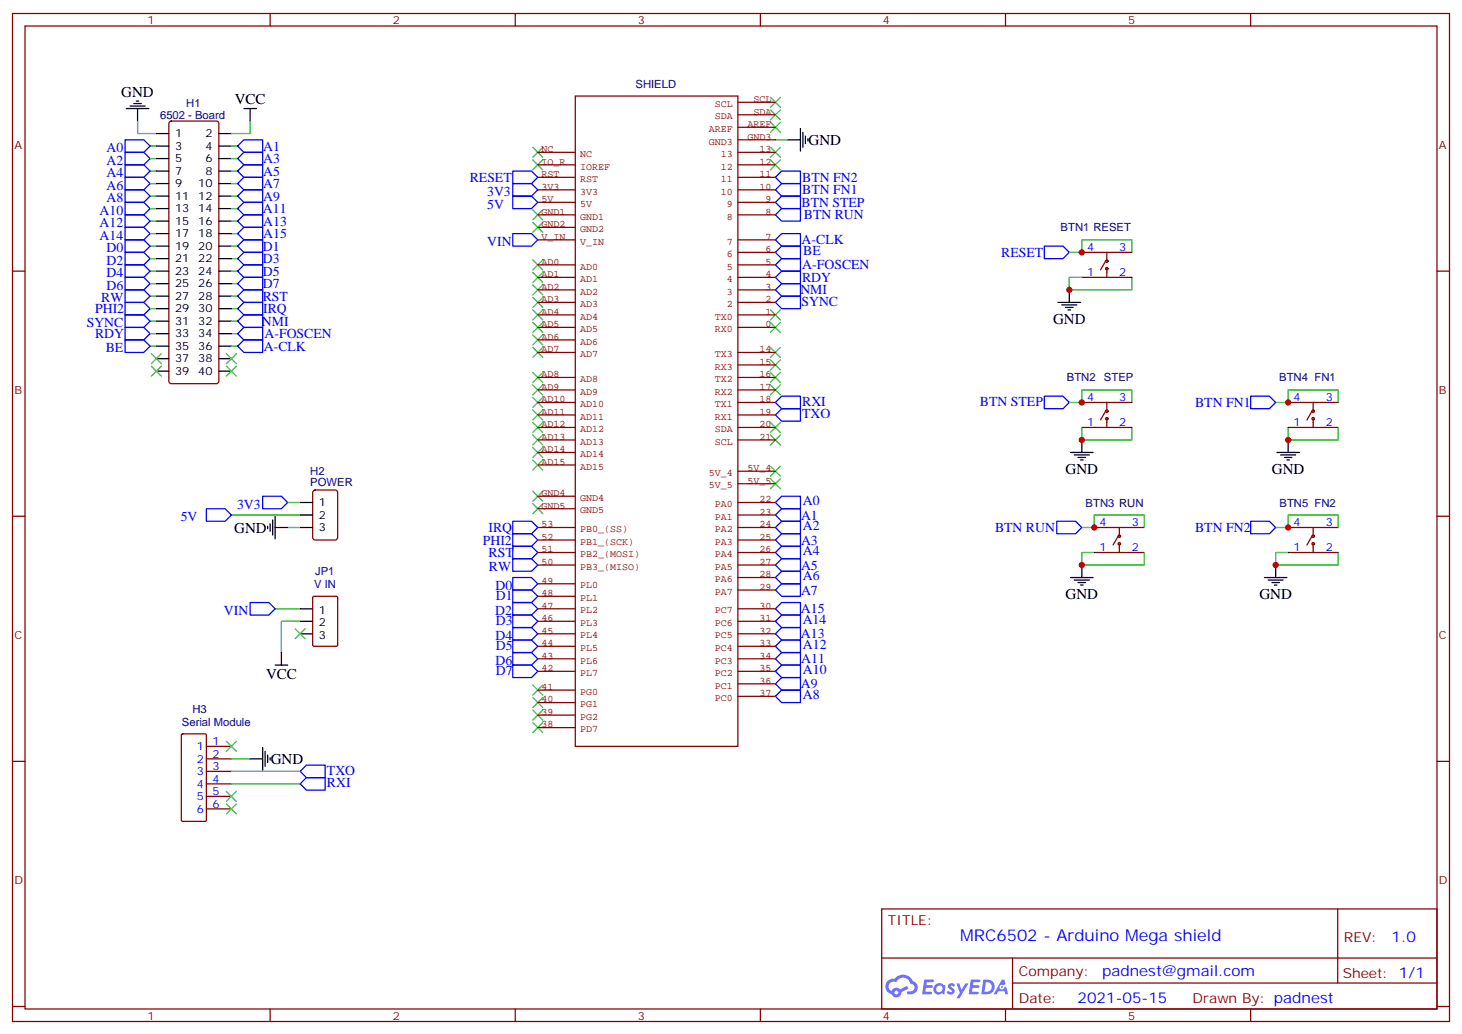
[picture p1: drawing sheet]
<svg xmlns="http://www.w3.org/2000/svg" width="412mm" height="292mm" viewBox="0 0 412 292" stroke-linecap="round" stroke-linejoin="round" font-family="sans-serif">
<g fill="none" stroke="#870000" stroke-width=".35">
<path d="M3.5 3.8h405.4v284.3h-405.4zM7.1 7.3h398.2v277.3h-398.2zM76.2 3.8v3.5M145.3 3.8v3.5M214.5 3.8v3.5M283.6 3.8v3.5M352.8 3.8v3.5M3.5 76.5h3.6M405.3 76.5h3.6M3.5 145.6h3.6M405.3 145.6h3.6M3.5 214.8h3.6"/>
<path d="M405.3 214.8h3.6M248.7 256.4h156.6v28.2h-156.6zM377.3 256.4v20.9M248.7 270.2h156.5M285.6 277.3h119.6M285.6 270.2v14.2M3.5 283.9h3.6M76.2 284.6v3.5M145.3 284.6v3.5M214.5 284.6v3.5M283.6 284.6v3.5M352.8 284.6v3.5"/>
<path d="M405.3 283.9h3.6"/>
</g>
<g fill="#5487ff">
<path d="M267.7 277.6a1.22 1.22 0 0 1 1.7 .2l-.4 .6a.47 .47 0 0 0-.3-.4 .47 .47 0 0 0-.5 .2v.1a1.23 1.23 0 0 1 .8 2 1.44 1.44 0 0 1-2-.3l.5-.6 .7 .5a.29 .29 0 0 0 .3-.3 .29 .29 0 0 0-.2-.3 1.04 1.04 0 0 1-.6-1.7z"/>
<path d="M260.7 276.3h2.4l.3 .2-.2 .5-1.8 .1-.1 .8h1.5l.3 .4-.3 .4h-1.6l-.2 1.1h1.7l.2 .3-.2 .3-2.6 .1z"/>
<path d="M273.8 276.3h2.4l.3 .2-.1 .5-1.8 .1-.2 .8h1.6l.3 .4-.4 .4h-1.6l-.1 1.1h1.7l.2 .3-.2 .3-2.6 .1z"/>
<path d="M282.6 276.3h.7l.3 1.3-.6 .3a.69 .69 0 0 0-1 .3 .69 .69 0 0 0 .4 .9 .69 .69 0 0 0 .9-.6l.5-.2 .6 2.2h-.8l-.2-.9h-1.8l-.5 .9h-.8z"/>
<path d="M269.8 277.4h.8l.6 1.8 1.1-1.8h.9l-2.6 4.2h-.8l.9-1.5z"/>
<path d="M277.4 276.3l-.6 4.2h1.3a2.11 2.11 0 0 0 2.5-2.1 2.11 2.11 0 0 0-2.5-2.1zM278.1 277.1a1.39 1.39 0 0 1 1.7 1.4 1.39 1.39 0 0 1-1.8 1.3h-.3z"/>
<path d="M263.7 277.9a1.54 1.54 0 0 0-.1 2.2 1.54 1.54 0 0 0 2.2 .1l.6 .3 .3-2.3-.2-.3h-.4a1.49 1.49 0 0 0-2.4 0zM264 278.9a.94 .94 0 0 1 1.8 0 .94 .94 0 0 1-1.8 0z"/>
<path d="M250.4 276.7a2.18 2.18 0 0 0 1.1 3.7 1.44 1.44 0 0 0 1.6 .9 1.44 1.44 0 0 0 1.2-1.4l2-1.1-.5-.7-1.9 1a1.47 1.47 0 0 0-2.4 .4 1.39 1.39 0 0 1-.7-1.9 1.39 1.39 0 0 1 2-.5 2.12 2.12 0 0 1 2.2-1.3 2.12 2.12 0 0 1 1.9 1.7 1.14 1.14 0 0 1 1.1 1.4 1.14 1.14 0 0 1-1.7 .7 .43 .43 0 0 0-.5 .4 .43 .43 0 0 0 .4 .5 1.98 1.98 0 0 0 2.5-1.2 1.98 1.98 0 0 0-1.2-2.6 3.1 3.1 0 0 0-5.3-.6l-.9 .1zM252.3 280a.55 .55 0 0 1 1.1 0 .55 .55 0 0 1-1.1 0z"/>
<circle cx="282.6" cy="278.4" r=".26"/>
</g>
<g fill="none" stroke="#000" stroke-width=".35">
<path d="M35.6 30.6h6.4M36.7 29.9h4.2M37.7 29.2h2.2M38.5 28.5h.7M38.8 30.6v3.5M44.1 37.7h3.5M61.7 37.7h3.6M68.8 30.6h3.5M70.6 30.6v3.5M222.2 39.4h3.6M225.8 36.3v6.3M226.5 37.3v4.3"/>
<path d="M227.2 38.4v2.1M227.9 39.1v.7M44.1 41.2h3.5M44.1 44.7h3.5M44.1 48.3h3.5M44.1 51.8h3.5M44.1 55.3h3.5M44.1 58.8h3.5M61.7 41.2h3.6M61.7 44.7h3.6M61.7 48.3h3.6M61.7 51.8h3.6"/>
<path d="M61.7 55.3h3.6M61.7 58.8h3.6M44.1 62.4h3.5M44.1 65.9h3.5M44.1 69.4h3.5M44.1 73h3.5M44.1 76.5h3.5M61.7 62.4h3.6M61.7 65.9h3.6M61.7 69.4h3.6M61.7 73h3.6M61.7 76.5h3.6"/>
<path d="M44.1 80h3.5M44.1 83.5h3.5M44.1 87.1h3.5M44.1 90.6h3.5M44.1 94.1h3.5M44.1 97.6h3.5M61.7 80h3.6M61.7 83.5h3.6M61.7 87.1h3.6M61.7 90.6h3.6M61.7 94.1h3.6M61.7 97.6h3.6"/>
<path d="M298.4 85.3h6.4M299.5 86h4.2M300.6 86.7h2.1M301.3 87.4h.7M301.6 81.8v3.5M44.1 101.2h3.5M44.1 104.7h3.5M61.7 101.2h3.6M61.7 104.7h3.6M302 127.6h6.3M303 128.3h4.3M304.1 129h2.1"/>
<path d="M304.8 129.8h.7M305.2 124.1v3.5M360.2 127.6h6.3M361.2 128.3h4.3M362.3 129h2.1M363 129.8h.7M363.4 124.1v3.5M75.5 148.4v.8M76.2 147.7v2.2M76.9 146.7v4.2M77.6 148.8h3.5M77.6 145.6v6.4"/>
<path d="M84.7 141.7h3.5M84.7 145.3h3.5M84.7 148.8h3.5M305.2 159.4v3.5M359.8 159.4v3.5M84.7 171.7h3.5M84.7 178.8h3.5M84.7 175.3h3.5M302 162.9h6.3M303 163.6h4.3M304.1 164.3h2.1M304.8 165h.7"/>
<path d="M356.7 162.9h6.3M357.7 163.6h4.2M358.8 164.3h2.1M359.5 165h.7M77.6 187.6h3.5M79.4 184.1v3.5M70.6 214.1h3.5M74.1 210.9v6.3M74.8 211.9v4.3M75.5 213v2.1M76.2 213.7v.7"/>
</g>
<g fill="none" stroke="#870000" stroke-width=".35">
<path d="M47.9 34.4l.4-.3h12.7l.5 .3 .2 .5v72.6l-.2 .5-.5 .2h-12.7l-.5-.2-.2-.5v-72.6zM305.2 71.2h14.1M305.2 78.2h14.1M311.9 73.7l-1.5 2.4M312.2 71.2v2.5M312.2 75.8v2.4M305.2 113.5h14.1M311.9 116l-1.5 2.5M312.2 113.5v2.5M312.2 118.1v2.5M363.4 113.5h14.1M370.1 116l-1.4 2.5"/>
<path d="M370.4 113.5v2.5M370.4 118.1v2.5M88.4 138.4l.5-.2h5.6l.7 .4v13l-.4 .7h-5.9l-.7-.4v-13zM305.2 120.6h14.1M363.4 120.6h14.1M308.7 148.8h14.1M308.7 155.9h14.1M315.4 151.3l-1.4 2.4M315.7 148.8v2.5M315.7 153.4v2.5M363.4 148.8h14.1M363.4 155.9h14.1"/>
<path d="M370.1 151.3l-1.4 2.4M370.4 148.8v2.5M370.4 153.4v2.5M88.2 168.9v12.7M88.9 168.2h5.6M95.2 168.9v12.7M88.9 182.3h5.6M51.2 207.2l.3-.2h6.4l.3 .2v24.2l-.3 .3h-6.4l-.3-.3zM58.2 210.5h7.1M58.2 214.1h7.1M58.2 217.6h7.1M58.2 221.1h7.1"/>
<path d="M58.2 224.6h7.1M58.2 228.2h7.1"/>
<circle cx="312.2" cy="75.8" r=".35"/>
<circle cx="312.2" cy="73.7" r=".35"/>
<circle cx="312.2" cy="116" r=".35"/>
<circle cx="312.2" cy="118.1" r=".35"/>
<circle cx="370.4" cy="118.1" r=".35"/>
<circle cx="370.4" cy="116" r=".35"/>
<circle cx="315.7" cy="153.4" r=".35"/>
<circle cx="315.7" cy="151.3" r=".35"/>
<circle cx="370.4" cy="151.3" r=".35"/>
<circle cx="370.4" cy="153.4" r=".35"/>
</g>
<path d="M88.9 168.2l-.6 .1-.1 .6M94.5 168.2l.7 .1v.6M88.2 181.6l.1 .6 .6 .1M95.2 181.6v.6l-.7 .1" fill="none" stroke="#800000" stroke-width=".35"/>
<g fill="none" stroke="#008700" stroke-width=".35">
<path d="M38.8 34.1v3.6h5.3M70.6 34.1v3.6h-5.3M218.7 39.4h3.5M42.3 58.8h1.8M42.3 55.3h1.8M42.3 51.8h1.8M42.3 48.3h1.8M42.3 44.7h1.8M42.3 41.2h1.8M65.3 58.8h1.7M65.3 55.3h1.7M65.3 51.8h1.7"/>
<path d="M65.3 48.3h1.7M65.3 44.7h1.7M65.3 41.2h1.7M42.3 76.5h1.8M42.3 73h1.8M42.3 69.4h1.8M42.3 65.9h1.8M42.3 62.4h1.8M65.3 76.5h1.7M65.3 73h1.7M65.3 69.4h1.7M65.3 65.9h1.7"/>
<path d="M65.3 62.4h1.7M301.6 71.2h3.6v-3.5h14.1v3.5M305.2 78.2h-3.6v3.6h17.7v-3.6M42.3 97.6h1.8M42.3 94.1h1.8M42.3 90.6h1.8M42.3 87.1h1.8M42.3 83.5h1.8M42.3 80h1.8M65.3 97.6h1.7M65.3 94.1h1.7M65.3 90.6h1.7"/>
<path d="M65.3 87.1h1.7M65.3 83.5h1.7M65.3 80h1.7M301.6 113.5h3.6v-3.5h14.1v3.5M359.8 113.5h3.6v-3.5h14.1v3.5M305.2 120.6v3.5h14.1v-3.5M363.4 120.6v3.5h14.1v-3.5M65.3 145.3h19.4M81.1 148.8h3.6M81.1 141.7h3.6M305.2 148.8h3.5v-3.5h14.1v3.5M308.7 155.9h-3.5v3.5h17.6v-3.5"/>
<path d="M359.8 148.8h3.6v-3.5h14.1v3.5M363.4 155.9h-3.6v3.5h17.7v-3.5M77.6 171.7h7.1M84.7 175.3h-5.3v8.8M65.3 214.1h5.3M65.3 217.6h19.4M65.3 221.1h19.4"/>
</g>
<g fill="none" stroke="#3c3" stroke-width=".35">
<path d="M217.3 34.5l2.8 2.8M217.3 31l2.8 2.8M217.3 27.4l2.8 2.9M220.1 27.4l-2.8 2.9M220.1 31l-2.8 2.8M220.1 34.5l-2.8 2.8M150.3 41.6l2.8 2.8M150.3 45.1l2.8 2.8M150.3 59.2l2.8 2.8M153.1 41.6l-2.8 2.8M153.1 45.1l-2.8 2.8M153.1 59.2l-2.8 2.8"/>
<path d="M217.3 45.1l2.8 2.8M217.3 41.6l2.8 2.8M220.1 41.6l-2.8 2.8M220.1 45.1l-2.8 2.8M150.3 73.3l2.8 2.8M150.3 76.8l2.8 2.9M150.3 62.7l2.8 2.8M153.1 73.3l-2.8 2.8M153.1 76.8l-2.8 2.9M153.1 62.7l-2.8 2.8M42.7 99.8l2.8 2.8M45.5 99.8l-2.8 2.8"/>
<path d="M63.9 99.8l2.8 2.8M66.7 99.8l-2.8 2.8M150.3 80.4l2.8 2.8M150.3 83.9l2.8 2.8M150.3 87.4l2.8 2.8M150.3 90.9l2.8 2.9M150.3 94.5l2.8 2.8M150.3 98l2.8 2.8M153.1 80.4l-2.8 2.8M153.1 83.9l-2.8 2.8M153.1 87.4l-2.8 2.8M153.1 90.9l-2.8 2.9"/>
<path d="M153.1 94.5l-2.8 2.8M153.1 98l-2.8 2.8M217.3 87.4l2.8 2.8M217.3 90.9l2.8 2.9M217.3 98l2.8 2.8M220.1 87.4l-2.8 2.8M220.1 90.9l-2.8 2.9M220.1 98l-2.8 2.8M42.7 103.3l2.8 2.8M45.5 103.3l-2.8 2.8M63.9 103.3l2.8 2.8M66.7 103.3l-2.8 2.8"/>
<path d="M150.3 105.1l2.8 2.8M150.3 108.6l2.8 2.8M150.3 112.1l2.8 2.8M150.3 115.6l2.8 2.9M150.3 119.2l2.8 2.8M153.1 105.1l-2.8 2.8M153.1 108.6l-2.8 2.8M153.1 112.1l-2.8 2.8M153.1 115.6l-2.8 2.9M153.1 119.2l-2.8 2.8M217.3 101.5l2.8 2.9M217.3 105.1l2.8 2.8"/>
<path d="M217.3 108.6l2.8 2.8M217.3 119.2l2.8 2.8M220.1 101.5l-2.8 2.9M220.1 105.1l-2.8 2.8M220.1 108.6l-2.8 2.8M220.1 119.2l-2.8 2.8M150.3 138.6l2.8 2.8M150.3 122.7l2.8 2.8M150.3 126.2l2.8 2.8M150.3 129.8l2.8 2.8M153.1 138.6l-2.8 2.8M153.1 122.7l-2.8 2.8"/>
<path d="M153.1 126.2l-2.8 2.8M153.1 129.8l-2.8 2.8M217.3 135l2.8 2.9M217.3 131.5l2.8 2.8M217.3 122.7l2.8 2.8M220.1 135l-2.8 2.9M220.1 131.5l-2.8 2.8M220.1 122.7l-2.8 2.8M150.3 142.1l2.8 2.8M153.1 142.1l-2.8 2.8M83.3 177.4l2.8 2.8M86.1 177.4l-2.8 2.8"/>
<path d="M150.3 196.8l2.8 2.8M150.3 193.3l2.8 2.8M153.1 196.8l-2.8 2.8M153.1 193.3l-2.8 2.8M63.9 209.1l2.8 2.8M66.7 209.1l-2.8 2.8M150.3 203.8l2.8 2.9M150.3 200.3l2.8 2.8M153.1 203.8l-2.8 2.9M153.1 200.3l-2.8 2.8M63.9 226.8l2.8 2.8M63.9 223.2l2.8 2.9"/>
<path d="M66.7 226.8l-2.8 2.8M66.7 223.2l-2.8 2.9"/>
</g>
<g fill="none" stroke="#00f" stroke-width=".35">
<path d="M35.3 39.4h5.3l1.7 1.8-1.7 1.8h-5.3zM35.3 57.1h5.3l1.7 1.7-1.7 1.8h-5.3zM35.3 53.6h5.3l1.7 1.7-1.7 1.8h-5.3zM35.3 50h5.3l1.7 1.8-1.7 1.8h-5.3zM35.3 46.5h5.3l1.7 1.8-1.7 1.7h-5.3zM35.3 43h5.3l1.7 1.7-1.7 1.8h-5.3zM67 58.8l1.8-1.7h5.3v3.5h-5.3zM67 55.3l1.8-1.7h5.3v3.5h-5.3zM67 51.8l1.8-1.8h5.3v3.6h-5.3zM67 48.3l1.8-1.8h5.3v3.5h-5.3zM67 44.7l1.8-1.7h5.3v3.5h-5.3zM67 41.2l1.8-1.8h5.3v3.6h-5.3z"/>
<path d="M144.6 48.3h5.3l1.8 1.7-1.8 1.8h-5.3zM144.6 51.8h5.3l1.8 1.8-1.8 1.7h-5.3zM144.6 55.3h5.3l1.8 1.8-1.8 1.7h-5.3zM218.7 53.6l1.8-1.8h5.3v3.5h-5.3zM218.7 57.1l1.8-1.8h5.3v3.5h-5.3zM220.5 48.3h5.3v3.5h-5.3l-1.8-1.8zM35.3 78.2h5.3l1.7 1.8-1.7 1.8h-5.3zM35.3 74.7h5.3l1.7 1.8-1.7 1.7h-5.3zM35.3 71.2h5.3l1.7 1.8-1.7 1.7h-5.3zM35.3 67.7h5.3l1.7 1.7-1.7 1.8h-5.3zM35.3 64.1h5.3l1.7 1.8-1.7 1.8h-5.3zM35.3 60.6h5.3l1.7 1.8-1.7 1.7h-5.3z"/>
<path d="M67 76.5l1.8-1.8h5.3v3.5h-5.3zM67 73l1.8-1.8h5.3v3.5h-5.3zM67 69.4l1.8-1.7h5.3v3.5h-5.3zM67 65.9l1.8-1.8h5.3v3.6h-5.3zM67 62.4l1.8-1.8h5.3v3.5h-5.3zM144.6 65.9h5.3l1.8 1.8-1.8 1.7h-5.3zM218.7 67.7l1.8-1.8h5.3v3.5h-5.3zM218.7 71.2l1.8-1.8h5.3v3.6h-5.3zM218.7 74.7l1.8-1.7h5.3v3.5h-5.3zM218.7 78.2l1.8-1.7h5.3v3.5h-5.3zM218.7 60.6l1.8-1.8h5.3v3.6h-5.3zM294.6 69.4h5.3l1.7 1.8-1.7 1.8h-5.3z"/>
<path d="M35.3 95.9h5.3l1.7 1.7-1.7 1.8h-5.3zM35.3 92.4h5.3l1.7 1.7-1.7 1.8h-5.3zM35.3 88.8h5.3l1.7 1.8-1.7 1.8h-5.3zM35.3 85.3h5.3l1.7 1.8-1.7 1.7h-5.3zM35.3 81.8h5.3l1.7 1.7-1.7 1.8h-5.3zM67 97.6l1.8-1.7h5.3v3.5h-5.3zM67 94.1l1.8-1.7h5.3v3.5h-5.3zM67 90.6l1.8-1.8h5.3v3.6h-5.3zM67 87.1l1.8-1.8h5.3v3.5h-5.3zM67 80l1.8-1.8h5.3v3.6h-5.3zM68.8 81.8h5.3v3.5h-5.3l-1.8-1.8zM218.7 81.8l1.8-1.8h5.3v3.5h-5.3z"/>
<path d="M218.7 85.3l1.8-1.8h5.3v3.6h-5.3zM218.7 113.5l1.8-1.7h5.3v3.5h-5.3zM218.7 117.1l1.8-1.8h5.3v3.5h-5.3zM294.6 111.8h5.3l1.7 1.7-1.7 1.8h-5.3zM352.8 111.8h5.3l1.7 1.7-1.7 1.8h-5.3zM74.1 140h5.3l1.7 1.7-1.7 1.8h-5.3zM58.2 143.5h5.3l1.8 1.8-1.8 1.7h-5.3zM144.6 154.1h5.3l1.8 1.8-1.8 1.7h-5.3zM144.6 147h5.3l1.8 1.8-1.8 1.8h-5.3zM144.6 157.6h5.3l1.8 1.8-1.8 1.7h-5.3zM144.6 150.6h5.3l1.8 1.7-1.8 1.8h-5.3zM218.7 145.3l1.8-1.8h5.3v3.5h-5.3z"/>
<path d="M218.7 152.3l1.8-1.7h5.3v3.5h-5.3zM218.7 159.4l1.8-1.8h5.3v3.5h-5.3zM218.7 141.7l1.8-1.7h5.3v3.5h-5.3zM218.7 148.8l1.8-1.8h5.3v3.6h-5.3zM218.7 155.9l1.8-1.8h5.3v3.5h-5.3zM298.1 147h5.3l1.8 1.8-1.8 1.8h-5.3zM352.8 147h5.3l1.7 1.8-1.7 1.8h-5.3zM70.6 170h5.2l1.8 1.7-1.8 1.8h-5.2zM144.6 177h5.3l1.8 1.8-1.8 1.8h-5.3zM144.6 170h5.3l1.8 1.7-1.8 1.8h-5.3zM144.6 162.9h5.3l1.8 1.8-1.8 1.7h-5.3zM144.6 173.5h5.3l1.8 1.8-1.8 1.7h-5.3z"/>
<path d="M144.6 166.4h5.3l1.8 1.8-1.8 1.8h-5.3zM218.7 175.3l1.8-1.8h5.3v3.5h-5.3zM218.7 162.9l1.8-1.8h5.3v3.6h-5.3zM218.7 171.7l1.8-1.7h5.3v3.5h-5.3zM218.7 178.8l1.8-1.8h5.3v3.6h-5.3zM220.5 164.7h5.3v3.5h-5.3l-1.8-1.8zM144.6 184.1h5.3l1.8 1.7-1.8 1.8h-5.3zM144.6 187.6h5.3l1.8 1.8-1.8 1.7h-5.3zM144.6 180.6h5.3l1.8 1.7-1.8 1.8h-5.3zM218.7 189.4l1.8-1.8h5.3v3.5h-5.3zM218.7 196.4l1.8-1.7h5.3v3.5h-5.3zM218.7 185.8l1.8-1.7h5.3v3.5h-5.3z"/>
<path d="M218.7 192.9l1.8-1.8h5.3v3.6h-5.3zM220.5 180.6h5.3v3.5h-5.3l-1.8-1.8zM84.7 217.6l1.7-1.8h5.3v3.6h-5.3zM86.4 219.4h5.3v3.5h-5.3l-1.7-1.8z"/>
</g>
<g fill="none" stroke="#850000" stroke-width=".35">
<path d="M162.3 27.1h45.8v183.4h-45.8zM208.1 32.4h10.6M208.1 28.9h10.6M208.1 39.4h10.6M208.1 35.9h10.6M151.7 57.1h10.6M151.7 53.6h10.6M151.7 50h10.6M151.7 46.5h10.6M151.7 43h10.6M208.1 57.1h10.6M208.1 53.6h10.6"/>
<path d="M208.1 50h10.6M208.1 46.5h10.6M208.1 43h10.6M151.7 78.2h10.6M151.7 74.7h10.6M151.7 67.7h10.6M151.7 60.6h10.6M151.7 64.1h10.6M208.1 78.2h10.6M208.1 74.7h10.6M208.1 71.2h10.6M208.1 67.7h10.6"/>
<path d="M208.1 60.6h10.6M151.7 92.4h10.6M151.7 88.8h10.6M151.7 85.3h10.6M151.7 81.8h10.6M151.7 99.4h10.6M151.7 95.9h10.6M208.1 92.4h10.6M208.1 88.8h10.6M208.1 85.3h10.6M208.1 81.8h10.6M208.1 99.4h10.6"/>
<path d="M151.7 106.5h10.6M151.7 110h10.6M151.7 113.5h10.6M151.7 117.1h10.6M208.1 102.9h10.6M208.1 106.5h10.6M208.1 110h10.6M208.1 113.5h10.6M208.1 117.1h10.6M151.7 120.6h10.6M151.7 124.1h10.6M151.7 127.6h10.6"/>
<path d="M151.7 140h10.6M151.7 131.2h10.6M208.1 120.6h10.6M208.1 124.1h10.6M208.1 132.9h10.6M208.1 136.5h10.6M151.7 159.4h10.6M151.7 155.9h10.6M151.7 152.3h10.6M151.7 148.8h10.6M151.7 143.5h10.6M208.1 159.4h10.6"/>
<path d="M208.1 155.9h10.6M208.1 141.7h10.6M208.1 152.3h10.6M208.1 145.3h10.6M208.1 148.8h10.6M151.7 171.7h10.6M151.7 175.3h10.6M151.7 178.8h10.6M151.7 168.2h10.6M151.7 164.7h10.6M208.1 171.7h10.6M208.1 175.3h10.6"/>
<path d="M208.1 178.8h10.6M208.1 162.9h10.6M208.1 166.4h10.6M151.7 198.2h10.6M151.7 194.7h10.6M151.7 189.4h10.6M151.7 182.3h10.6M151.7 185.8h10.6M208.1 189.4h10.6M208.1 182.3h10.6M208.1 185.8h10.6M208.1 192.9h10.6"/>
<path d="M208.1 196.4h10.6M151.7 205.2h10.6M151.7 201.7h10.6"/>
</g>
<g fill="#c00">
<circle cx="305.2" cy="159.4" r=".88"/>
<circle cx="359.8" cy="159.4" r=".88"/>
<circle cx="301.6" cy="81.8" r=".88"/>
<circle cx="305.2" cy="113.5" r=".88"/>
<circle cx="363.4" cy="113.5" r=".88"/>
<circle cx="363.4" cy="148.8" r=".88"/>
<circle cx="308.7" cy="148.8" r=".88"/>
<circle cx="305.2" cy="71.2" r=".88"/>
<circle cx="305.2" cy="124.1" r=".88"/>
<circle cx="363.4" cy="124.1" r=".88"/>
</g>
<text font-size="4.6" fill="#00f" x="270.8" y="265.4">MRC6502 - Arduino Mega shield</text>
<g font-size="4.2">
<text x="34.2" y="27.4">GND</text>
<text x="66.2" y="29.4">VCC</text>
<text x="228.1" y="41">GND</text>
<text x="297" y="91.4">GND</text>
<text x="300.6" y="133.7">GND</text>
<text x="358.8" y="133.7">GND</text>
<text x="66.1" y="150.4">GND</text>
<text x="300.6" y="169">GND</text>
<text x="355.2" y="169">GND</text>
<text x="75" y="191.6">VCC</text>
<text x="76.4" y="215.4">GND</text>
</g>
<g font-size="4.2" fill="#00f">
<text x="392.5" y="265.7">1.0</text>
<text x="310.9" y="275.2">padnest@gmail.com</text>
<text x="304" y="283">2021-05-15</text>
</g>
<g font-size="3.9" fill="#00f">
<text x="30" y="46.5">A2</text>
<text x="30" y="43">A0</text>
<text x="74.3" y="46">A3</text>
<text x="74.3" y="42.5">A1</text>
<text x="30" y="53.6">A6</text>
<text x="30" y="50">A4</text>
<text x="74.3" y="53.1">A7</text>
<text x="74.3" y="49.6">A5</text>
<text x="132.5" y="51.3">RESET</text>
<text x="226.3" y="51.3">BTN FN2</text>
<text x="30" y="57.1">A8</text>
<text x="74.3" y="56.6">A9</text>
<text x="137.4" y="55.3">3V3</text>
<text x="137.4" y="58.8">5V</text>
<text x="226.1" y="58.3">BTN STEP</text>
<text x="226.3" y="54.8">BTN FN1</text>
<text x="28.1" y="64.1">A12</text>
<text x="28.1" y="60.6">A10</text>
<text x="74.2" y="60.1">A11</text>
<text x="74.2" y="63.7">A13</text>
<text x="226.8" y="61.8">BTN RUN</text>
<text x="28.1" y="67.7">A14</text>
<text x="30" y="71.2">D0</text>
<text x="74.1" y="70.7">D1</text>
<text x="74.2" y="67.2">A15</text>
<text x="137.4" y="69.4">VIN</text>
<text x="226.1" y="68.9">A-CLK</text>
<text x="226.6" y="72">BE</text>
<text x="30" y="74.7">D2</text>
<text x="74.1" y="77.8">D5</text>
<text x="74.1" y="74.3">D3</text>
<text x="226.3" y="76">A-FOSCEN</text>
<text x="282.4" y="72.5">RESET</text>
<text x="30" y="81.8">D6</text>
<text x="30" y="78.2">D4</text>
<text x="74.1" y="81.3">D7</text>
<text x="225.8" y="83">NMI</text>
<text x="226.3" y="79.5">RDY</text>
<text x="26.8" y="88.4">PHI2</text>
<text x="28.5" y="85.3">RW</text>
<text x="74.1" y="84.8">RST</text>
<text x="74.2" y="88.3">IRQ</text>
<text x="226.1" y="86.3">SYNC</text>
<text x="24.5" y="92.4">SYNC</text>
<text x="26.8" y="95.4">RDY</text>
<text x="73.9" y="91.9">NMI</text>
<text x="74.6" y="95.4">A-FOSCEN</text>
<text x="29.8" y="99.4">BE</text>
<text x="74.4" y="98.9">A-CLK</text>
<text x="226.3" y="114.5">RXI</text>
<text x="226.3" y="118">TXO</text>
<text x="276.4" y="114.4">BTN STEP</text>
<text x="337.1" y="114.8">BTN FN1</text>
<text x="66.9" y="143.5">3V3</text>
<text x="226.4" y="142.4">A0</text>
<text x="51" y="147">5V</text>
<text x="226" y="146.6">A1</text>
<text x="226.4" y="149.5">A2</text>
<text x="136.2" y="153.6">PHI2</text>
<text x="137.8" y="150.1">IRQ</text>
<text x="226" y="153.6">A3</text>
<text x="280.7" y="150.1">BTN RUN</text>
<text x="337.1" y="150.1">BTN FN2</text>
<text x="137.8" y="157.1">RST</text>
<text x="137.9" y="161.1">RW</text>
<text x="226" y="160.7">A5</text>
<text x="226.4" y="156.6">A4</text>
<text x="139.8" y="166.4">D0</text>
<text x="226" y="167.7">A7</text>
<text x="226.4" y="163.6">A6</text>
<text x="63.2" y="173.5">VIN</text>
<text x="139.7" y="173.5">D2</text>
<text x="139.9" y="169.4">D1</text>
<text x="225.9" y="173">A15</text>
<text x="139.9" y="176.4">D3</text>
<text x="226.4" y="176">A14</text>
<text x="139.8" y="180.5">D4</text>
<text x="139.9" y="183.5">D5</text>
<text x="225.9" y="180">A13</text>
<text x="226.5" y="183.1">A12</text>
<text x="139.8" y="187.6">D6</text>
<text x="139.9" y="190.5">D7</text>
<text x="226" y="187.1">A11</text>
<text x="226.5" y="190.2">A10</text>
<text x="225.9" y="194.1">A9</text>
<text x="226.5" y="197.2">A8</text>
<text x="92.2" y="218.6">TXO</text>
<text x="92.2" y="222.1">RXI</text>
</g>
<g font-size="3.9" fill="#800">
<text x="250.5" y="261">TITLE:</text>
<text x="379.1" y="265.7">REV:</text>
<text x="287.4" y="275.2">Company:</text>
<text x="378.7" y="275.8">Sheet: 1/1</text>
<text x="287.4" y="282.9">Date:</text>
<text x="336.4" y="282.9">Drawn By: padnest</text>
</g>
<g font-size="3.2" fill="#800">
<text x="41.6" y="6.8">1</text>
<text x="110.8" y="6.8">2</text>
<text x="179.9" y="6.8">3</text>
<text x="249.1" y="6.8">4</text>
<text x="318.2" y="6.8">5</text>
<text x="4.1" y="41.9">A</text>
<text x="405.9" y="41.9">A</text>
<text x="4.1" y="111.1">B</text>
<text x="405.9" y="111.1">B</text>
<text x="4.1" y="180.2">C</text>
<text x="405.9" y="180.2">C</text>
<text x="4.1" y="249.3">D</text>
<text x="405.9" y="249.3">D</text>
<text x="41.6" y="287.6">1</text>
<text x="110.8" y="287.6">2</text>
<text x="179.9" y="287.6">3</text>
<text x="249.1" y="287.6">4</text>
<text x="318.2" y="287.6">5</text>
</g>
<g font-size="3.2" fill="#000080">
<text x="179.3" y="24.7">SHIELD</text>
<text x="45.2" y="33.5">6502 - Board</text>
<text x="52.5" y="30.1">H1</text>
<text x="299.2" y="65.3">BTN1 RESET</text>
<text x="300.9" y="107.6">BTN2</text>
<text x="311.4" y="107.6">STEP</text>
<text x="360.8" y="107.6">BTN4 FN1</text>
<text x="87.5" y="137.2">POWER</text>
<text x="87.5" y="134.1">H2</text>
<text x="306.2" y="142.9">BTN3 RUN</text>
<text x="360.9" y="142.9">BTN5 FN2</text>
<text x="88.6" y="165.8">V IN</text>
<text x="88.9" y="162.3">JP1</text>
<text x="54.3" y="201.2">H3</text>
<text x="51.3" y="204.7">Serial Module</text>
</g>
<g font-size="3.2">
<text x="49.4" y="38.7">1</text>
<text x="58" y="38.7">2</text>
<text x="49.4" y="42.3">3</text>
<text x="49.4" y="45.8">5</text>
<text x="58" y="42.3">4</text>
<text x="58" y="45.8">6</text>
<text x="49.4" y="49.3">7</text>
<text x="49.4" y="52.8">9</text>
<text x="55.9" y="52.8">10</text>
<text x="58" y="49.3">8</text>
<text x="49.4" y="56.4">11</text>
<text x="49.4" y="59.9">13</text>
<text x="55.9" y="56.4">12</text>
<text x="55.9" y="59.9">14</text>
<text x="49.4" y="63.4">15</text>
<text x="55.9" y="63.4">16</text>
<text x="49.4" y="67">17</text>
<text x="49.4" y="70.5">19</text>
<text x="55.9" y="67">18</text>
<text x="55.9" y="70.5">20</text>
<text x="49.4" y="74">21</text>
<text x="49.4" y="77.5">23</text>
<text x="55.9" y="74">22</text>
<text x="55.9" y="77.5">24</text>
<text x="49.4" y="81.1">25</text>
<text x="55.9" y="81.1">26</text>
<text x="49.4" y="84.6">27</text>
<text x="49.4" y="88.1">29</text>
<text x="55.9" y="84.6">28</text>
<text x="55.9" y="88.1">30</text>
<text x="49.4" y="91.7">31</text>
<text x="49.4" y="95.2">33</text>
<text x="55.9" y="91.7">32</text>
<text x="55.9" y="95.2">34</text>
<text x="49.4" y="98.7">35</text>
<text x="55.9" y="98.7">36</text>
<text x="49.4" y="102.2">37</text>
<text x="49.4" y="105.8">39</text>
<text x="55.9" y="102.2">38</text>
<text x="55.9" y="105.8">40</text>
<text x="90" y="142.8">1</text>
<text x="90" y="146.3">2</text>
<text x="90" y="149.9">3</text>
<text x="90" y="173.1">1</text>
<text x="90" y="176.7">2</text>
<text x="90" y="180.2">3</text>
</g>
<g font-size="3.2" fill="#00f">
<text x="306.7" y="70.8">4</text>
<text x="315.7" y="70.8">3</text>
<text x="306.7" y="77.9">1</text>
<text x="315.7" y="77.9">2</text>
<text x="306.7" y="113.2">4</text>
<text x="315.7" y="113.2">3</text>
<text x="364.9" y="113.2">4</text>
<text x="373.9" y="113.2">3</text>
<text x="306.7" y="120.2">1</text>
<text x="315.7" y="120.2">2</text>
<text x="364.9" y="120.2">1</text>
<text x="373.9" y="120.2">2</text>
<text x="310.2" y="148.4">4</text>
<text x="319.3" y="148.4">3</text>
<text x="364.9" y="148.4">4</text>
<text x="373.9" y="148.4">3</text>
<text x="310.2" y="155.5">1</text>
<text x="319.3" y="155.5">2</text>
<text x="364.9" y="155.5">1</text>
<text x="373.9" y="155.5">2</text>
<text x="55.5" y="211.6">1</text>
<text x="55.5" y="215.1">2</text>
<text x="60" y="210.2">1</text>
<text x="60" y="213.7">2</text>
<text x="55.5" y="218.7">3</text>
<text x="60" y="217.2">3</text>
<text x="60" y="220.8">4</text>
<text x="55.5" y="222.2">4</text>
<text x="55.5" y="225.7">5</text>
<text x="60" y="224.3">5</text>
<text x="60" y="227.8">6</text>
<text x="55.5" y="229.2">6</text>
</g>
<g font-size="2.8" fill="#840000">
<text x="212.6" y="28.8">SCL</text>
<text x="201.6" y="33.7">SDA</text>
<text x="201.6" y="30.2">SCL</text>
<text x="210.9" y="35.9">AREF</text>
<text x="212.6" y="32.3">SDA</text>
<text x="200" y="40.8">GND3</text>
<text x="200" y="37.2">AREF</text>
<text x="210.9" y="39.4">GND3</text>
<text x="152.8" y="42.9">NC</text>
<text x="152.8" y="46.5">IO_R</text>
<text x="163.7" y="44.3">NC</text>
<text x="163.7" y="47.8">IOREF</text>
<text x="203.3" y="47.8">12</text>
<text x="203.3" y="44.3">13</text>
<text x="214.3" y="46.5">12</text>
<text x="214.3" y="42.9">13</text>
<text x="152.8" y="53.5">3V3</text>
<text x="152.8" y="50">RST</text>
<text x="163.7" y="51.3">RST</text>
<text x="203.3" y="51.3">11</text>
<text x="214.3" y="53.5">10</text>
<text x="214.3" y="50">11</text>
<text x="152.8" y="57">5V</text>
<text x="163.7" y="58.4">5V</text>
<text x="163.7" y="54.9">3V3</text>
<text x="203.3" y="54.9">10</text>
<text x="205" y="58.4">9</text>
<text x="216" y="57">9</text>
<text x="152.8" y="60.6">GND1</text>
<text x="152.8" y="64.1">GND2</text>
<text x="163.7" y="61.9">GND1</text>
<text x="163.7" y="65.5">GND2</text>
<text x="205" y="61.9">8</text>
<text x="216" y="60.6">8</text>
<text x="152.8" y="67.6">V_IN</text>
<text x="163.7" y="69">V_IN</text>
<text x="205" y="69">7</text>
<text x="216" y="71.2">6</text>
<text x="216" y="67.6">7</text>
<text x="152.8" y="74.7">AD0</text>
<text x="163.7" y="76">AD0</text>
<text x="205" y="76">5</text>
<text x="205" y="72.5">6</text>
<text x="216" y="74.7">5</text>
<text x="152.8" y="78.2">AD1</text>
<text x="152.8" y="81.7">AD2</text>
<text x="163.7" y="79.6">AD1</text>
<text x="163.7" y="83.1">AD2</text>
<text x="205" y="83.1">3</text>
<text x="205" y="79.6">4</text>
<text x="216" y="81.7">3</text>
<text x="216" y="78.2">4</text>
<text x="152.8" y="85.3">AD3</text>
<text x="152.8" y="88.8">AD4</text>
<text x="163.7" y="86.6">AD3</text>
<text x="205" y="86.6">2</text>
<text x="216" y="88.8">1</text>
<text x="216" y="85.3">2</text>
<text x="152.8" y="92.3">AD5</text>
<text x="152.8" y="95.8">AD6</text>
<text x="163.7" y="90.2">AD4</text>
<text x="163.7" y="93.7">AD5</text>
<text x="201.6" y="93.7">RX0</text>
<text x="201.6" y="90.2">TX0</text>
<text x="216" y="92.3">0</text>
<text x="152.8" y="99.4">AD7</text>
<text x="163.7" y="97.2">AD6</text>
<text x="163.7" y="100.7">AD7</text>
<text x="201.6" y="100.7">TX3</text>
<text x="214.3" y="99.4">14</text>
<text x="152.8" y="106.4">AD8</text>
<text x="163.7" y="107.8">AD8</text>
<text x="201.6" y="104.3">RX3</text>
<text x="201.6" y="107.8">TX2</text>
<text x="214.3" y="102.9">15</text>
<text x="214.3" y="106.4">16</text>
<text x="152.8" y="110">AD9</text>
<text x="152.8" y="113.5">AD10</text>
<text x="163.7" y="111.3">AD9</text>
<text x="201.6" y="111.3">RX2</text>
<text x="214.3" y="110">17</text>
<text x="214.3" y="113.5">18</text>
<text x="152.8" y="117">AD11</text>
<text x="163.7" y="114.8">AD10</text>
<text x="163.7" y="118.4">AD11</text>
<text x="201.6" y="114.8">TX1</text>
<text x="201.6" y="118.4">RX1</text>
<text x="214.3" y="117">19</text>
<text x="152.8" y="120.5">AD12</text>
<text x="152.8" y="124.1">AD13</text>
<text x="163.7" y="121.9">AD12</text>
<text x="163.7" y="125.4">AD13</text>
<text x="201.6" y="121.9">SDA</text>
<text x="201.6" y="125.4">SCL</text>
<text x="214.3" y="120.5">20</text>
<text x="214.3" y="124.1">21</text>
<text x="152.8" y="127.6">AD14</text>
<text x="152.8" y="131.1">AD15</text>
<text x="163.7" y="129">AD14</text>
<text x="163.7" y="132.5">AD15</text>
<text x="200" y="134.2">5V_4</text>
<text x="200" y="137.8">5V_5</text>
<text x="210.9" y="132.9">5V_4</text>
<text x="210.9" y="136.4">5V_5</text>
<text x="152.8" y="139.9">GND4</text>
<text x="152.8" y="143.5">GND5</text>
<text x="163.7" y="141.3">GND4</text>
<text x="201.6" y="143.1">PA0</text>
<text x="214.3" y="141.7">22</text>
<text x="152.8" y="148.8">53</text>
<text x="163.7" y="144.8">GND5</text>
<text x="201.6" y="146.6">PA1</text>
<text x="214.3" y="145.2">23</text>
<text x="214.3" y="148.8">24</text>
<text x="152.8" y="155.8">51</text>
<text x="152.8" y="152.3">52</text>
<text x="163.7" y="153.7">PB1_(SCK)</text>
<text x="163.7" y="150.1">PB0_(SS)</text>
<text x="201.6" y="150.1">PA2</text>
<text x="201.6" y="153.7">PA3</text>
<text x="214.3" y="152.3">25</text>
<text x="214.3" y="155.8">26</text>
<text x="152.8" y="159.3">50</text>
<text x="163.7" y="160.7">PB3_(MISO)</text>
<text x="163.7" y="157.2">PB2_(MOSI)</text>
<text x="201.6" y="157.2">PA4</text>
<text x="201.6" y="160.7">PA5</text>
<text x="214.3" y="159.3">27</text>
<text x="152.8" y="164.6">49</text>
<text x="163.7" y="166">PL0</text>
<text x="201.6" y="164.2">PA6</text>
<text x="201.6" y="167.8">PA7</text>
<text x="214.3" y="162.9">28</text>
<text x="214.3" y="166.4">29</text>
<text x="152.8" y="171.7">47</text>
<text x="152.8" y="168.2">48</text>
<text x="163.7" y="173.1">PL2</text>
<text x="163.7" y="169.5">PL1</text>
<text x="201.6" y="173.1">PC7</text>
<text x="214.3" y="171.7">30</text>
<text x="152.8" y="178.8">45</text>
<text x="152.8" y="175.2">46</text>
<text x="163.7" y="176.6">PL3</text>
<text x="201.6" y="176.6">PC6</text>
<text x="214.3" y="175.2">31</text>
<text x="214.3" y="178.8">32</text>
<text x="152.8" y="185.8">43</text>
<text x="152.8" y="182.3">44</text>
<text x="163.7" y="183.6">PL5</text>
<text x="163.7" y="180.1">PL4</text>
<text x="201.6" y="180.1">PC5</text>
<text x="201.6" y="183.6">PC4</text>
<text x="214.3" y="182.3">33</text>
<text x="214.3" y="185.8">34</text>
<text x="152.8" y="189.3">42</text>
<text x="163.7" y="190.7">PL7</text>
<text x="163.7" y="187.2">PL6</text>
<text x="201.6" y="187.2">PC3</text>
<text x="201.6" y="190.7">PC2</text>
<text x="214.3" y="189.3">35</text>
<text x="152.8" y="194.6">41</text>
<text x="163.7" y="196">PG0</text>
<text x="201.6" y="194.2">PC1</text>
<text x="201.6" y="197.7">PC0</text>
<text x="214.3" y="192.9">36</text>
<text x="214.3" y="196.4">37</text>
<text x="152.8" y="198.2">40</text>
<text x="152.8" y="201.7">39</text>
<text x="163.7" y="199.5">PG1</text>
<text x="163.7" y="203">PG2</text>
<text x="152.8" y="205.2">38</text>
<text x="163.7" y="206.6">PD7</text>
</g>
</svg>
